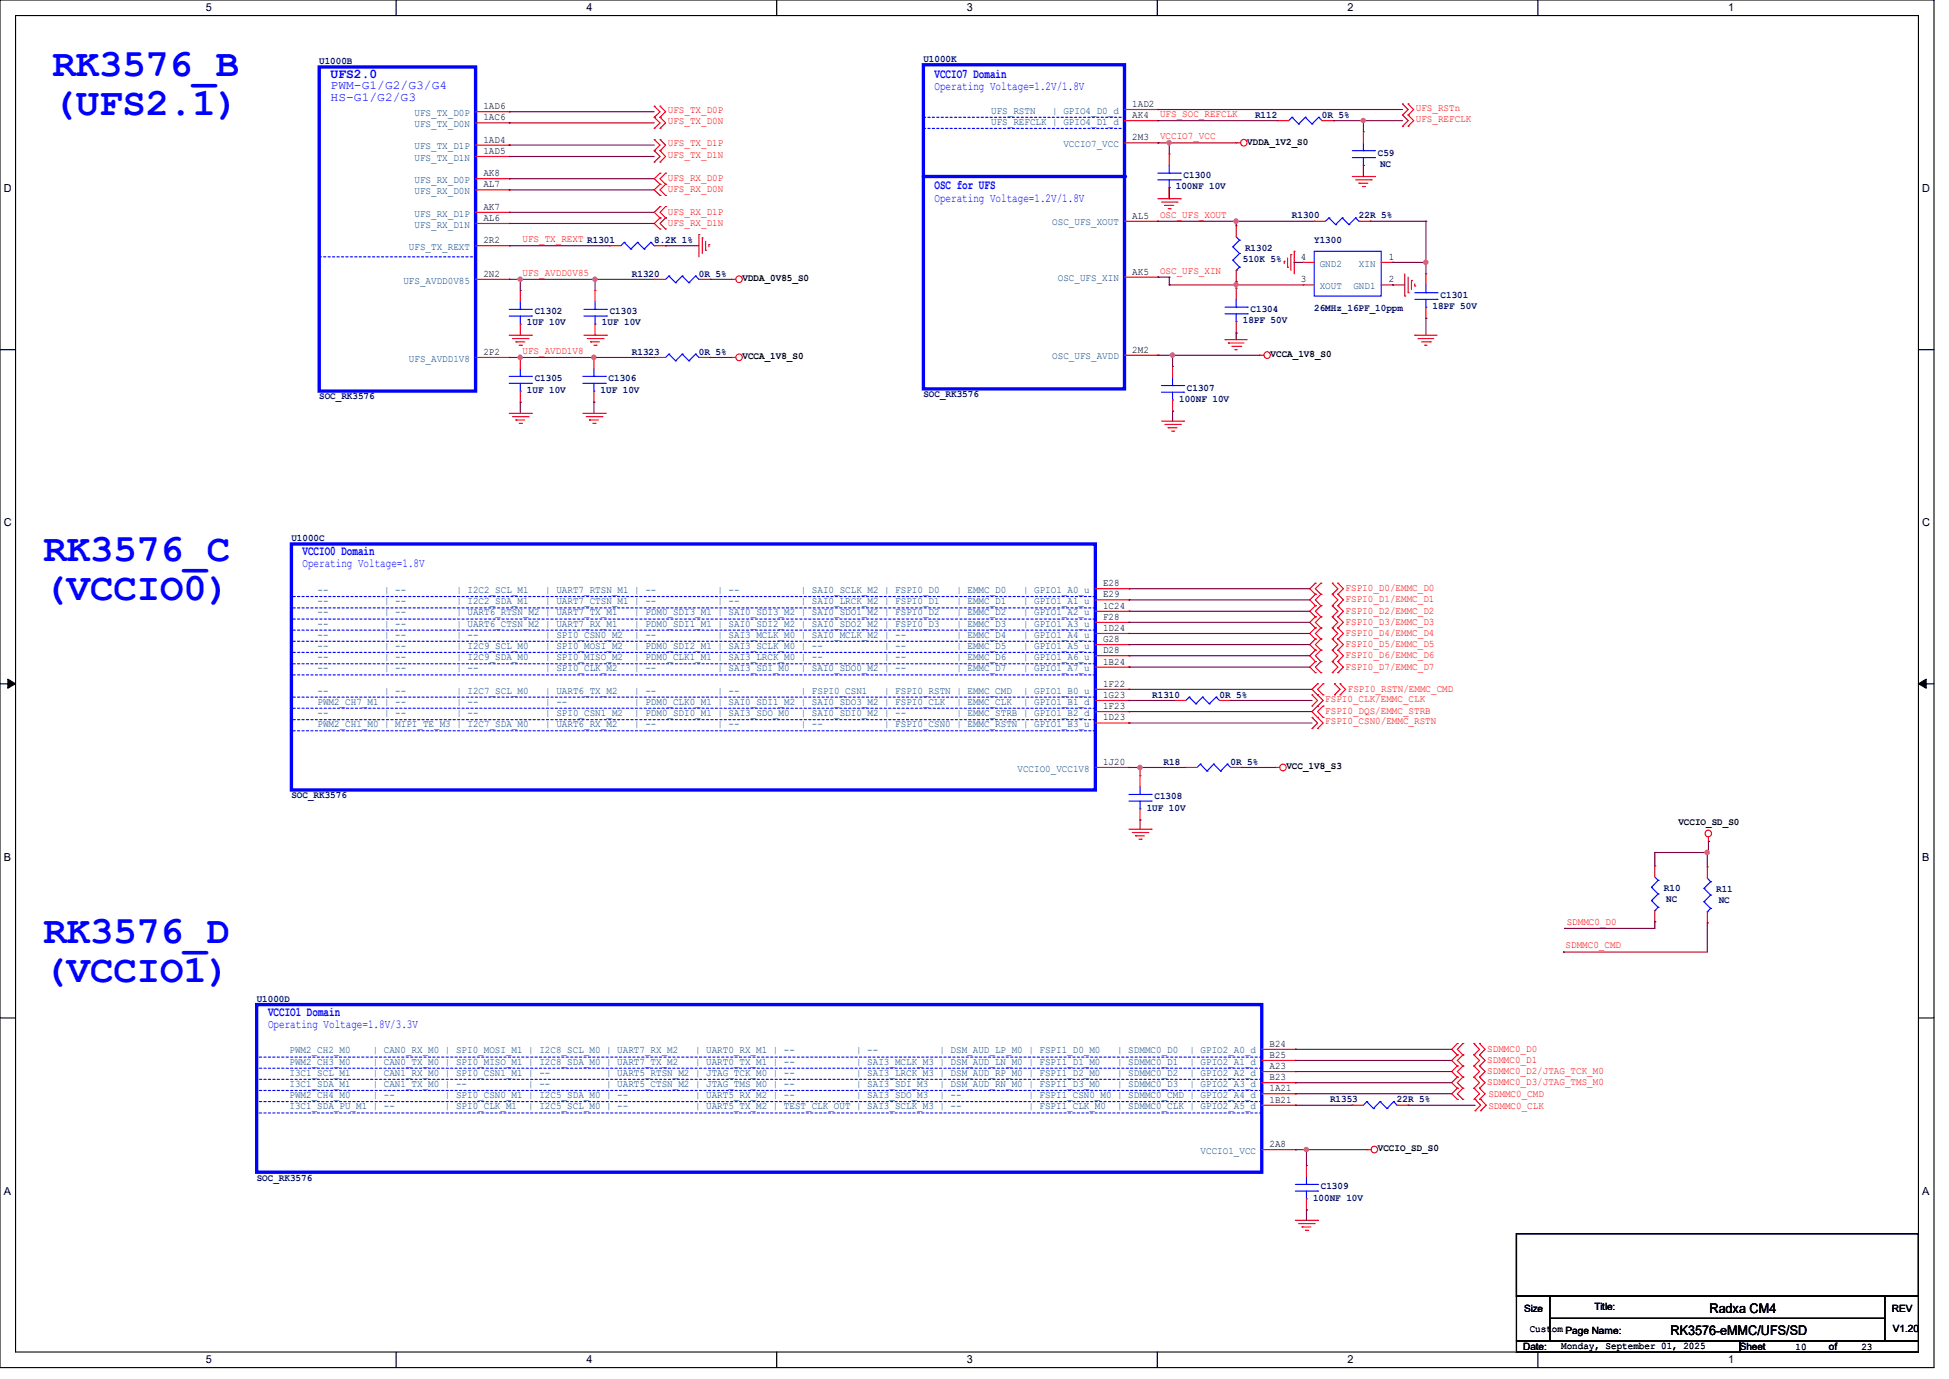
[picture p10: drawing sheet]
<svg xmlns="http://www.w3.org/2000/svg" width="297mm" height="210mm" viewBox="0 0 297 210" stroke-linecap="round" stroke-linejoin="round" font-family="sans-serif">
<path d="M0 0h294.7v208.3h-294.7zM2.4 2.4h290v203.5h-290z" fill="none" stroke="#000" stroke-width=".17"/>
<g fill="#fff">
<path d="M31.4 .3h.9v1.8h-.9z"/>
<path d="M31.4 206.2h.9v1.8h-.9z"/>
</g>
<path d="M60.4 0v2.4M60.4 205.9v2.4" fill="none" stroke="#000" stroke-width=".17"/>
<g fill="#fff">
<path d="M89.4 .3h.9v1.8h-.9z"/>
<path d="M89.4 206.2h.9v1.8h-.9z"/>
</g>
<path d="M118.4 0v2.4M118.4 205.9v2.4" fill="none" stroke="#000" stroke-width=".17"/>
<g fill="#fff">
<path d="M147.4 .3h.9v1.8h-.9z"/>
<path d="M147.4 206.2h.9v1.8h-.9z"/>
</g>
<path d="M176.4 0v2.4M176.4 205.9v2.4" fill="none" stroke="#000" stroke-width=".17"/>
<g fill="#fff">
<path d="M205.4 .3h.9v1.8h-.9z"/>
<path d="M205.4 206.2h.9v1.8h-.9z"/>
</g>
<path d="M234.4 0v2.4M234.4 205.9v2.4" fill="none" stroke="#000" stroke-width=".17"/>
<g fill="#fff">
<path d="M263.4 .3h.9v1.8h-.9z"/>
<path d="M263.4 206.2h.9v1.8h-.9z"/>
<path d="M.6 27.8h1.2v1.9h-1.2z"/>
<path d="M292.9 27.8h1.2v1.9h-1.2z"/>
<path d="M.6 78.7h1.2v1.9h-1.2z"/>
<path d="M292.9 78.7h1.2v1.9h-1.2z"/>
</g>
<path d="M0 53.3h2.4M292.4 53.3h2.3" fill="none" stroke="#000" stroke-width=".17"/>
<g fill="#fff">
<path d="M.6 129.6h1.1v1.8h-1.1z"/>
<path d="M292.9 129.6h1.1v1.8h-1.1z"/>
</g>
<path d="M0 104.1h2.4M292.4 104.1h2.3" fill="none" stroke="#000" stroke-width=".17"/>
<path d="M1.2 103.4l1.2 .7-1.2 .7zM292.4 104.1l1.1-.7v1.4z" fill="#000" stroke="#000" stroke-width=".15"/>
<g fill="#fff">
<path d="M.6 180.5h1.1v1.8h-1.1z"/>
<path d="M292.9 180.5h1.1v1.8h-1.1z"/>
</g>
<path d="M0 155h2.4M292.4 155h2.3M231.1 187.9h61.3v9.5h-61.3zM231.1 197.4h5.1v6.8h-5.1zM236.2 197.4h51v3.4h-51zM287.2 197.4h5.2v6.8h-5.2zM231.1 204.2h34v1.7h-34zM236.2 200.8h51v3.4h-51zM265.1 204.2h27.3v1.7h-27.3z" fill="none" stroke="#000" stroke-width=".17"/>
<g fill="none" stroke="#f00" stroke-width=".17">
<path d="M99.7 17.9h.1M99.7 16.2h.1M99.7 19.6h.1M99.7 16.2l.9 .8-.9 .9M99.7 17.9l.9 .8-.9 .9M100.6 17.9h.1M100.6 16.2h.1M100.6 19.6h.1M100.6 16.2l.8 .8-.8 .9M100.6 17.9l.8 .8-.8 .9M213.7 17.5h.1M213.7 15.8h.1"/>
<path d="M213.7 19.2h.1M213.7 15.8l.9 .9-.9 .8M213.7 17.5l.9 .9-.9 .8M214.6 17.5h.1M214.6 15.8h.1M214.6 19.2h.1M214.6 15.8l.8 .9-.8 .8M214.6 17.5l.8 .9-.8 .8M99.7 22.9h.1M99.7 21.3h.1M99.7 24.7h.1M99.7 21.3l.9 .8-.9 .8"/>
<path d="M99.7 22.9l.9 .9-.9 .9M100.6 26.4h.1M100.6 28.1h.1M100.6 22.9h.1M100.6 21.3h.1M100.6 24.7h.1M100.6 29.8h.1M100.6 31.5h.1M100.6 33.2h.1M100.6 34.9h.1M100.6 26.4l-.9 .8 .9 .9M100.6 21.3l.8 .8-.8 .8"/>
<path d="M100.6 22.9l.8 .9-.8 .9M100.6 28.1l-.9 .8 .9 .9M100.6 31.5l-.9 .8 .9 .9M100.6 33.2l-.9 .8 .9 .9M101.4 28.1h.1M101.4 26.4h.1M101.4 29.8h.1M101.4 33.2h.1M101.4 31.5h.1M101.4 34.9h.1M101.4 26.4l-.8 .8 .8 .9M101.4 28.1l-.8 .8 .8 .9"/>
<path d="M101.4 31.5l-.8 .8 .8 .9M101.4 33.2l-.8 .8 .8 .9M106.5 35.7h.1M106.5 35.7v3.4M107 36.2h.1M107 36.2v2.4M107.5 38.1h.1M107.5 36.7v1.4M108 37.3h.1M108 37.3v.3M176.4 30.3h3.5M177 30.8h2.4"/>
<path d="M177.5 31.3h.1M177.5 31.3h1.4M178 31.8h.4M178.4 31.8h.1M179.4 30.8h.1M179.9 30.3h.1M188.4 21.8h.1M188.4 21.8h.7M195.7 39.8h.1M195.7 39.8v.3M196.2 39.3v1.4M196.7 38.8h.1"/>
<path d="M196.7 38.8v2.4M197.2 38.3h.1M197.2 38.3v3.4M206.1 26.9h3.4M206.6 27.4h2.4M207.1 27.9h.1M207.1 27.9h1.3M207.6 28.4h.3M207.9 28.4h.1M209 27.4h.1M209.5 26.9h.1M77.6 51.1h3.4"/>
<path d="M78.1 51.6h2.4M78.6 52.1h.1M78.6 52.1h1.4M79.1 52.6h.4M79.5 52.6h.1M80.5 51.6h.1M81 51.1h.1M89 51.1h3.4M89.5 51.6h2.4M90 52.1h.1M90 52.1h1.4M90.5 52.6h.3"/>
<path d="M90.8 52.6h.1M91.9 51.6h.1M92.4 51.1h.1M111.5 54.4h.1M111.5 42.5h.1M111.5 54.4h.6M111.5 42.5h.6M186.7 51.7h.1M186.7 51.7h3.4M187.2 52.2h.1M187.2 52.2h2.4M187.7 52.7h1.4"/>
<path d="M188.2 53.3h.1M188.2 53.3h.4M188.4 43.9h.1M188.4 50.7h.1M188.4 43.9v1.7M188.4 49v1.7M189.1 52.7h.1M191.9 54.1h.1M191.9 54.1h.7M196.2 40.7h.1M214.1 45.1h.1M214.1 41.7v3.4"/>
<path d="M214.6 44.6h.1M214.6 42.2v2.4M215.1 42.7h.1M215.1 42.7v1.4M215.6 43.6h.1M215.6 51.1h.1M215.6 51.1h3.4M215.6 43.2v.4M216.1 51.6h.1M216.1 51.6h2.4M216.6 52.1h1.4M217.1 52.6h.1"/>
<path d="M217.1 52.6h.4M218 52.1h.1M77.6 62.9h3.4M78.1 63.5h2.4M78.6 64h.1M78.6 64h1.4M79.1 64.5h.4M79.5 64.5h.1M80.5 63.5h.1M81 62.9h.1M88.8 62.9h3.4M89.3 63.5h2.4"/>
<path d="M89.8 64h.1M89.8 64h1.4M90.3 64.5h.4M90.7 64.5h.1M91.7 63.5h.1M92.2 62.9h.1M177 64.1h3.4M177.5 64.6h2.4M178 65.2h.1M178 65.2h1.4M178.5 65.7h.4M178.9 65.7h.1"/>
<path d="M179.9 64.6h.1M180.4 64.1h.1M200.4 88.8h.1M200.4 90.5h.1M200.4 92.2h.1M200.4 93.9h.1M200.4 95.6h.1M200.4 97.3h.1M200.4 99h.1M200.4 88.8l-.8 .9 .8 .8M200.4 93.9l-.8 .9 .8 .8M200.4 90.5l-.8 .9 .8 .8"/>
<path d="M200.4 92.2l-.8 .9 .8 .8M200.4 99l-.8 .9 .8 .9M200.4 95.6l-.8 .9 .8 .8M200.4 97.3l-.8 .9 .8 .8M201.3 90.5h.1M201.3 88.8h.1M201.3 92.2h.1M201.3 93.9h.1M201.3 95.6h.1M201.3 97.3h.1M201.3 99h.1M201.3 88.8l-.9 .9 .9 .8"/>
<path d="M201.3 92.2l-.9 .9 .9 .8M201.3 90.5l-.9 .9 .9 .8M201.3 93.9l-.9 .9 .9 .8M201.3 95.6l-.9 .9 .9 .8M201.3 97.3l-.9 .9 .9 .8M201.3 99l-.9 .9 .9 .9M203 90.5h.1M203 88.8h.1M203 92.2h.1M203 93.9h.1M203 95.6h.1M203 97.3h.1"/>
<path d="M203 99h.1M203 92.2l.9 .9-.9 .8M203 88.8l.9 .9-.9 .8M203 90.5l.9 .9-.9 .8M203 93.9l.9 .9-.9 .8M203 95.6l.9 .9-.9 .8M203 97.3l.9 .9-.9 .8M203 99l.9 .9-.9 .9M203.9 90.5h.1M203.9 88.8h.1M203.9 92.2h.1M203.9 93.9h.1"/>
<path d="M203.9 95.6h.1M203.9 97.3h.1M203.9 99h.1M203.9 93.9l.8 .9-.8 .8M203.9 88.8l.8 .9-.8 .8M203.9 90.5l.8 .9-.8 .8M203.9 92.2l.8 .9-.8 .8M203.9 99l.8 .9-.8 .9M203.9 95.6l.8 .9-.8 .8M203.9 97.3l.8 .9-.8 .8M194.4 116.9h.1M194.4 116.9h.6"/>
<path d="M199.9 107.5h.1M199.9 105.8h.1M199.9 111h.1M199.9 109.3h.1M199.9 105.8l.9 .9-.9 .8M199.9 109.3l.9 .8-.9 .9M200.4 100.8h.1M200.4 102.4h.1M200.4 100.8l-.8 .8 .8 .8M200.8 104.1h.1M200.8 105.8h.1M200.8 107.5h.1"/>
<path d="M200.8 109.3h.1M200.8 111h.1M200.8 104.1l-.9 .9 1.7 1.7-1.7 1.7 .9 .9M200.8 109.3l.8 .8-.8 .9M201.3 100.8h.1M201.3 102.4h.1M201.3 100.8l-.9 .8 .9 .8M201.6 105.8h.1M201.6 104.1h.1M201.6 109.3h.1M201.6 107.5h.1M201.6 104.1l-.8 .9 .8 .8"/>
<path d="M201.6 107.5l-.8 .9 .8 .9M203 100.8h.1M203 102.4h.1M203 100.8l.9 .8-.9 .8M203.4 105.8h.1M203.4 104.1h.1M203.4 104.1l.8 .9-.8 .8M203.9 100.8h.1M203.9 102.4h.1M203.9 100.8l.8 .8-.8 .8M204.2 105.8h.1M204.2 104.1h.1"/>
<path d="M204.2 104.1l.9 .9-.9 .8M172 126.3h3.4M172.6 126.8h2.3M173.1 127.3h.1M173.1 127.3h1.3M173.6 127.8h.3M173.9 127.8h.1M174.9 126.8h.1M175.4 126.3h.1M260.3 128.1h.1M260.3 127.5v.6M222.1 158.9h.1"/>
<path d="M222.1 158.9l-.9 .9 .9 .9M222.9 158.9h.1M222.9 158.9l-.8 .9 .8 .9M224.6 158.9h.1M224.6 158.9l.9 .9-.9 .9M225.5 158.9h.1M225.5 158.9l.8 .9-.8 .9M208.3 175.1h.1M208.3 175.1h.7M222.1 160.7h.1M222.1 162.3h.1M222.1 164h.1"/>
<path d="M222.1 165.7h.1M222.1 167.4h.1M222.1 164l-.9 .9 .9 .8M222.1 160.7l-.9 .8 .9 .8M222.1 165.7l-.9 .9 .9 .8M222.1 162.3l-.9 .9 .9 .8M222.9 160.7h.1M222.9 162.3h.1M222.9 164h.1M222.9 165.7h.1M222.9 167.4h.1M222.9 162.3l-.8 .9 .8 .8"/>
<path d="M222.9 160.7l-.8 .8 .8 .8M222.9 164l-.8 .9 .8 .8M222.9 165.7l-.8 .9 .8 .8M224.6 160.7h.1M224.6 162.3h.1M224.6 164h.1M224.6 165.7h.1M224.6 167.4h.1M224.6 162.3l.9 .9-.9 .8M224.6 164l.9 .9-.9 .8M224.6 160.7l.9 .8-.9 .8M224.6 165.7l.9 .9-.9 .8"/>
<path d="M224.8 169.2h.1M224.8 167.4h.1M224.8 167.4l.8 .9-.8 .9M225.5 160.7h.1M225.5 162.3h.1M225.5 164h.1M225.5 165.7h.1M225.5 167.4h.1M225.5 164l.8 .9-.8 .8M225.5 160.7l.8 .8-.8 .8M225.5 162.3l.8 .9-.8 .8M225.5 165.7l.8 .9-.8 .8"/>
<path d="M225.6 169.2h.1M225.6 167.4h.1M225.6 167.4l.9 .9-.9 .9M197.4 185.8h3.4M197.9 186.4h2.4M198.4 186.9h.1M198.4 186.9h1.4M198.9 187.4h.4M199.3 187.4h.1M200.3 186.4h.1M200.8 185.8h.1"/>
<circle cx="189.5" cy="21.7" r=".5"/>
<circle cx="112.6" cy="54.4" r=".5"/>
<circle cx="112.6" cy="42.5" r=".5"/>
<circle cx="193.1" cy="54.1" r=".5"/>
<circle cx="195.5" cy="116.9" r=".5"/>
<circle cx="260.3" cy="126.9" r=".5"/>
<circle cx="209.4" cy="175.1" r=".5"/>
</g>
<path d="M186.7 47.8h3.4M186.7 46.8h3.4M188.4 49h.1M188.4 46.8h.1M188.4 45.6v1.2M188.4 47.8v1.2M190.1 47.8h.1M190.1 46.8h.1" fill="none" stroke="#00f" stroke-width=".17"/>
<path d="M140.7 9.9h30.7v49.3h-30.7zM140.7 26.9h30.7" fill="none" stroke="#00f" stroke-width=".51"/>
<circle cx="171.4" cy="26.9" r=".25" fill="#00f"/>
<g fill="none" stroke="#00f" stroke-width=".17" stroke-dasharray=".3 .3">
<path d="M140.7 17.9h30.7M140.7 19.6h30.7M171.4 17.9h.1M171.4 19.6h.1M48.6 39.1h23.9M72.5 39.1h.1M44.4 90.8h.1M44.4 92.6h.1M44.4 94.3h.1M44.4 96h.1M44.4 97.7h.1M44.4 99.4h.1"/>
<path d="M166.9 90.8h-122.5M166.9 92.6h-122.5M166.9 94.3h-122.5M166.9 96h-122.5M166.9 97.7h-122.5M166.9 99.4h-122.5M44.4 101.1h.1M44.4 102.8h.1M44.4 106.2h.1M44.4 107.9h.1M44.4 109.6h.1M44.4 111.3h.1"/>
<path d="M166.9 101.1h-122.5M166.9 102.8h-122.5M166.9 106.2h-122.5M166.9 107.9h-122.5M166.9 109.6h-122.5M166.9 111.3h-122.5M39.1 161h.1M39.1 162.7h.1M39.1 164.4h.1M39.1 166.1h.1M39.1 167.8h.1M39.1 169.5h.1"/>
<path d="M192.3 161h-153.2M192.3 162.7h-153.2M192.3 164.4h-153.2M192.3 166.1h-153.2M192.3 167.8h-153.2M192.3 169.5h-153.2"/>
</g>
<g fill="none" stroke="#f00" stroke-width=".17">
<path d="M72.5 17h5.1M72.5 18.7h5.1M77.6 17h.1M77.6 18.7h.1M171.4 16.7h5M171.4 18.4h5M176.4 16.7h.1M176.4 18.4h.1M194.7 18.4h.1M194.7 18.4h1.7M201.5 18.4h1.7M203.2 18.4h.1"/>
<path d="M72.5 22.1h5.1M72.5 23.8h5.1M72.5 27.2h5.1M72.5 28.9h5.1M72.5 32.3h5.1M72.5 34h5.1M72.5 37.4h5.1M77.6 22.1h.1M77.6 23.8h.1M77.6 27.2h.1M77.6 28.9h.1M77.6 32.3h.1"/>
<path d="M77.6 34h.1M77.6 37.4h.1M92.9 37.4h.1M92.9 37.4h1.7M99.7 37.4h1.7M101.4 37.4h.1M171.4 21.8h5M171.4 33.7h5M176.4 21.8h.1M176.4 33.7h.1M178.2 23.5h.1M178.2 30.3h.1"/>
<path d="M178.2 23.5v1.7M178.2 28.6v1.7M188.4 34.4h.1M188.4 34.4v1.7M198.6 40h.1M198.6 40h1.7M200.3 33.7h.1M200.3 33.7h1.7M207.1 33.7h1.7M207.8 20.1h.1M207.8 26.9h.1M207.8 20.1v1.7"/>
<path d="M207.8 25.2v1.7M208.8 33.7h.1M210.5 40h1.7M212.2 40h.1M72.5 42.5h5.1M72.5 54.4h5.1M77.6 42.5h.1M77.6 54.4h.1M79.3 44.2h.1M79.3 51.1h.1M79.3 54.4h.1M79.3 44.2v1.7"/>
<path d="M79.3 49.4v1.7M79.3 54.4v1.7M79.3 59.6v1.7M90.5 54.4h.1M90.5 54.4v1.7M90.5 59.6v1.7M90.7 44.2h.1M90.7 51.1h.1M90.7 44.2v1.7M90.7 49.4v1.7M99.7 42.5h.1M99.7 54.4h.1"/>
<path d="M99.7 42.5h1.7M99.7 54.4h1.7M106.5 42.5h1.7M106.5 54.4h1.7M108.2 42.5h.1M108.2 54.4h.1M171.4 42.2h5M171.4 54.1h5M176.4 42.2h.1M176.4 54.1h.1M178.7 55.8h.1M178.7 55.8v1.7"/>
<path d="M188.4 42.9h.1M188.4 41.2v1.7M198.6 43.4h.1M198.6 43.4h1.7M210.5 43.4h1.7M212.2 43.4h.1M217.3 41.7h.1M217.3 48.5h.1M217.3 41.7v1.7M217.3 46.8v1.7M79.3 61.3h.1M90.5 61.3h.1"/>
<path d="M178.7 62.6h.1M178.7 60.9v1.7M166.9 89.7h5.1M166.9 91.4h5.1M166.9 93.1h5.1M166.9 94.8h5.1M166.9 96.5h5.1M166.9 98.2h5.1M166.9 99.9h5.1M172 89.7h.1M172 91.4h.1M172 93.1h.1"/>
<path d="M172 94.8h.1M172 96.5h.1M172 98.2h.1M172 99.9h.1M166.9 101.6h5.1M166.9 105h5.1M166.9 106.7h5.1M166.9 108.4h5.1M166.9 110.1h5.1M166.9 116.9h5.1M172 101.6h.1M172 105h.1"/>
<path d="M172 106.7h.1M172 108.4h.1M172 110.1h.1M172 116.9h.1M173.7 118.1h.1M173.7 118.1v1.7M179 106.7h.1M179 106.7h1.7M180.7 116.9h.1M180.7 116.9h1.7M185.8 106.7h1.7M187.5 106.7h.1"/>
<path d="M187.5 116.9h1.7M189.2 116.9h.1M173.7 124.9h.1M173.7 123.2v1.7M252.2 131.9h.1M252.2 131.9v1.7M252.2 138.7v1.7M260.2 132h.1M260.2 132v1.7M260.2 138.9v1.6M192.3 159.8h5.1M197.4 159.8h.1"/>
<path d="M252.2 140.4h.1M260.2 140.5h.1M192.3 161.5h5.1M192.3 163.2h5.1M192.3 164.9h5.1M192.3 166.6h5.1M192.3 168.3h5.1M192.3 175.1h5.1M197.4 161.5h.1M197.4 163.2h.1M197.4 164.9h.1M197.4 166.6h.1"/>
<path d="M197.4 168.3h.1M197.4 175.1h.1M199.1 177.5h.1M199.1 177.5v1.7M206.1 168.3h.1M206.1 168.3h1.7M212.9 168.3h1.7M214.6 168.3h.1M199.1 184.3h.1M199.1 182.6v1.7"/>
</g>
<g fill="none" stroke="#00f" stroke-width=".17">
<path d="M196.9 17.9h.1M196.9 17.9l-.5 .5M196.9 17.9l1 1M197.9 18.9h.1M198.9 17.9h.1M198.9 17.9l-1 1M198.9 17.9l1 1M199.9 18.9h.1M201 17.9h.1M201 17.9l-1.1 1M201 17.9l.5 .5M201.5 18.4h.1"/>
<path d="M95.1 36.9h.1M95.1 36.9l-.5 .5M95.1 36.9l1 1M96.1 37.9h.1M97.2 36.9h.1M97.2 36.9l-1.1 1M97.2 36.9l1 1M98.2 37.9h.1M99.2 36.9h.1M99.2 36.9l-1 1M99.2 36.9l.5 .5M99.7 37.4h.1"/>
<path d="M176.4 27.4h3.5M176.4 26.4h3.5M178.2 28.6h.1M178.2 26.4h.1M178.2 25.2v1.2M178.2 27.4v1.2M179.9 27.4h.1M179.9 26.4h.1M187.9 37.6h.1M187.9 39.6h.1M187.9 37.6l1 1M187.9 39.6l1 1.1"/>
<path d="M188.4 36.1l.5 .5M188.9 36.6h.1M188.9 38.6h.1M188.9 36.6l-1 1M188.9 38.6l-1 1M200.3 38.3h10.2v6.8h-10.2zM202.5 33.2h.1M202.5 33.2l-.5 .5M202.5 33.2l1 1M203.5 34.2h.1M204.6 33.2h.1M204.6 33.2l-1.1 1"/>
<path d="M204.6 33.2l1 1M205.6 34.2h.1M206.1 24h3.4M206.1 22.9h3.4M206.6 33.2h.1M206.6 33.2l-1 1M206.6 33.2l.5 .5M207.1 33.7h.1M207.8 25.2h.1M207.8 22.9h.1M207.8 21.8v1.1M207.8 24v1.2"/>
<path d="M209.5 24h.1M209.5 22.9h.1M77.6 58.4h3.4M77.6 57.3h3.4M77.6 48.1h3.4M77.6 47.1h3.4M79.3 49.4h.1M79.3 47.1h.1M79.3 59.6h.1M79.3 57.3h.1M79.3 45.9v1.2M79.3 48.1v1.3"/>
<path d="M79.3 56.1v1.2M79.3 58.4v1.2M81 48.1h.1M81 47.1h.1M81 58.4h.1M81 57.3h.1M88.8 58.4h3.4M88.8 57.3h3.4M89 48.1h3.4M89 47.1h3.4M90.5 59.6h.1M90.5 57.3h.1"/>
<path d="M90.5 56.1v1.2M90.5 58.4v1.2M90.7 49.4h.1M90.7 47.1h.1M90.7 45.9v1.2M90.7 48.1v1.3M92.2 58.4h.1M92.2 57.3h.1M92.4 48.1h.1M92.4 47.1h.1M101.9 42h.1M101.9 53.9h.1"/>
<path d="M101.9 42l-.5 .5M101.9 42l1.1 1.1M101.9 53.9l-.5 .5M101.9 53.9l1.1 1M103 43.1h.1M103 54.9h.1M104 42h.1M104 53.9h.1M104 42l-1 1.1M104 42l1 1.1M104 53.9l-1 1M104 53.9l1 1"/>
<path d="M105 43.1h.1M105 54.9h.1M106 42h.1M106 53.9h.1M106 42l-1 1.1M106 42l.5 .5M106 53.9l-1 1M106 53.9l.5 .5M106.5 42.5h.1M106.5 54.4h.1M177 59.7h3.4M177 58.7h3.4"/>
<path d="M178.7 58.7h.1M178.7 57.5v1.2M178.7 59.7v1.2M180.4 59.7h.1M180.4 58.7h.1M188.4 41.2h.1M188.9 40.7h.1M188.9 40.7l-.5 .5M215.6 45.6h3.4M215.6 44.6h3.4M217.3 46.8h.1M217.3 44.6h.1"/>
<path d="M217.3 43.4v1.2M217.3 45.6v1.2M219 45.6h.1M219 44.6h.1M178.7 60.9h.1M173.7 119.8v1.2M181.2 106.2h.1M181.2 106.2l-.5 .5M181.2 106.2l1 1M182.2 107.2h.1M182.9 116.4h.1M182.9 116.4l-.5 .5"/>
<path d="M182.9 116.4l1 1M183.3 106.2h.1M183.3 106.2l-1.1 1M183.3 106.2l1 1M183.9 117.4h.1M184.3 107.2h.1M185 116.4h.1M185 116.4l-1.1 1M185 116.4l1 1M185.3 106.2h.1M185.3 106.2l-1 1M185.3 106.2l.5 .5"/>
<path d="M185.8 106.7h.1M186 117.4h.1M187 116.4h.1M187 116.4l-1 1M187 116.4l.5 .5M187.5 116.9h.1M172 122h3.4M172 121h3.4M173.7 123.2h.1M173.7 121h.1M173.7 122v1.2M175.4 122h.1"/>
<path d="M175.4 121h.1M251.7 135.1h.1M251.7 137.2h.1M251.7 135.1l1 1M251.7 137.2l1 1M252.2 138.7h.1M252.2 133.6l.5 .5M252.7 134.1h.1M252.7 136.1h.1M252.7 138.2h.1M252.7 134.1l-1 1M252.7 136.1l-1 1.1"/>
<path d="M252.7 138.2l-.5 .5M259.7 135.3h.1M259.7 137.3h.1M259.7 135.3l1 1M259.7 137.3l1 1M260.2 138.9h.1M260.2 133.7l.5 .6M260.7 134.3h.1M260.7 136.3h.1M260.7 138.3h.1M260.7 134.3l-1 1M260.7 136.3l-1 1"/>
<path d="M260.7 138.3l-.5 .6M199.1 179.2v1.2M208.3 167.8h.1M208.3 167.8l-.5 .5M208.3 167.8l1 1M209.3 168.8h.1M210.3 167.8h.1M210.3 167.8l-1 1M210.3 167.8l1.1 1M211.4 168.8h.1M212.4 167.8h.1M212.4 167.8l-1 1"/>
<path d="M212.4 167.8l.5 .5M212.9 168.3h.1M197.4 181.4h3.4M197.4 180.4h3.4M199.1 182.6h.1M199.1 180.4h.1M199.1 181.4v1.2M200.8 181.4h.1M200.8 180.4h.1"/>
</g>
<path d="M48.6 10.2h23.9v49.4h-23.9zM44.4 82.8h122.5v37.5h-122.5zM39.1 153h153.2v25.5h-153.2z" fill="none" stroke="#00f" stroke-width=".51"/>
<g fill="none" stroke="#800040" stroke-width=".17">
<path d="M77.6 17h.1M77.6 18.7h.1M77.6 17h22.1M77.6 18.7h22.1M176.4 16.7h.1M176.4 18.4h.1M176.4 16.7h37.3M176.4 18.4h18.3M203.2 18.4h.1M203.2 18.4h10.5M207.8 18.4h.1M207.8 18.4v1.7"/>
<path d="M77.6 37.4h.1M77.6 22.1h.1M77.6 23.8h.1M77.6 27.2h.1M77.6 28.9h.1M77.6 32.3h.1M77.6 34h.1M77.6 37.4h15.3M77.6 22.1h22.1M77.6 23.8h22.1M77.6 27.2h22.1M77.6 28.9h22.1"/>
<path d="M77.6 32.3h22.1M77.6 34h22.1M101.4 37.4h.1M101.4 37.4h5.1M176.4 21.8h.1M176.4 33.7h.1M176.4 21.8h12M176.4 33.7h23.9M178.2 21.8h.1M178.2 28.6h.1M178.2 21.8v1.7M178.2 28.6v1.7"/>
<path d="M188.4 33.7h.1M188.4 33.7v.7M197.2 40h.1M197.2 40h1.4M207.8 25.2h.1M207.8 25.2v1.7M208.8 33.7h.1M208.8 33.7h8.5M212.2 40h.1M212.2 40h5.1M217.3 33.7h.1M217.3 40h.1"/>
<path d="M217.3 33.7v8M77.6 42.5h.1M77.6 54.4h.1M77.6 42.5h22.1M77.6 54.4h22.1M79.3 42.5h.1M79.3 54.4h.1M79.3 42.5v1.7M90.5 54.4h.1M90.7 42.5h.1M90.7 42.5v1.7M108.2 42.5h.1"/>
<path d="M108.2 54.4h.1M108.2 42.5h3.3M108.2 54.4h3.3M176.4 42.2h.1M176.4 54.1h.1M176.4 42.2h1.8M176.4 54.1h15.5M178.2 42.2h.1M178.2 43.4h.1M178.2 42.2v1.2M178.2 43.4h20.4M178.7 54.1h.1"/>
<path d="M178.7 54.1v1.7M188.4 50.7h.1M188.4 43.4h.1M188.4 42.9h.1M188.4 42.9v1M188.4 50.7v1M212.2 43.4h.1M212.2 43.4h1.9M217.3 48.5h.1M217.3 48.5v2.6M79.3 61.3h.1M79.3 61.3v1.6"/>
<path d="M90.5 61.3h.1M90.5 61.3v1.6M178.7 62.6h.1M178.7 62.6v1.5M172 89.7h.1M172 91.4h.1M172 93.1h.1M172 94.8h.1M172 96.5h.1M172 98.2h.1M172 99.9h.1M172 89.7h27.6"/>
<path d="M172 91.4h27.6M172 93.1h27.6M172 94.8h27.6M172 96.5h27.6M172 98.2h27.6M172 99.9h27.6M172 101.6h.1M172 105h.1M172 108.4h.1M172 110.1h.1M172 116.9h.1M172 106.7h.1"/>
<path d="M172 101.6h27.6M172 105h27.9M172 108.4h27.9M172 110.1h27.9M172 116.9h8.7M172 106.7h7M173.7 116.9h.1M173.7 116.9v1.2M187.5 106.7h.1M187.5 106.7h12.4M189.2 116.9h.1M189.2 116.9h5.2"/>
<path d="M173.7 124.9h.1M173.7 124.9v1.4M252.2 129.8h.1M252.2 129.8v2.1M260.2 129.8h.1M260.2 129.8v2.2M260.3 128.1h.1M260.3 128.1v1.7h-8.1M197.4 159.8h.1M197.4 159.8h23.8M238.3 145h.1M238.4 141.4h.1"/>
<path d="M252.2 140.4h.1M252.2 140.4v1h-13.8M260.2 140.5h.1M260.2 140.5v4.5h-21.9M197.4 161.5h.1M197.4 163.2h.1M197.4 164.9h.1M197.4 166.6h.1M197.4 168.3h.1M197.4 175.1h.1M197.4 161.5h23.8M197.4 163.2h23.8"/>
<path d="M197.4 164.9h23.8M197.4 166.6h23.8M197.4 168.3h8.7M197.4 175.1h10.9M199.1 175.1h.1M199.1 175.1v2.4M214.6 168.3h.1M214.6 168.3h10.2M199.1 184.3h.1M199.1 184.3v1.5"/>
</g>
<g fill="#f0f" stroke="#f0f" stroke-width=".17">
<circle cx="199.1" cy="175.1" r=".32"/>
<circle cx="178.2" cy="21.7" r=".32"/>
<circle cx="90.5" cy="54.4" r=".32"/>
<circle cx="79.3" cy="54.4" r=".32"/>
<circle cx="90.7" cy="42.5" r=".32"/>
<circle cx="79.3" cy="42.5" r=".32"/>
<circle cx="173.7" cy="116.9" r=".32"/>
<circle cx="188.4" cy="33.7" r=".32"/>
<circle cx="217.3" cy="39.9" r=".32"/>
<circle cx="178.7" cy="54.1" r=".32"/>
<circle cx="207.8" cy="18.4" r=".32"/>
<circle cx="188.4" cy="43.4" r=".32"/>
<circle cx="260.2" cy="129.8" r=".32"/>
</g>
<g font-size="5.9" fill="#00f">
<text x="8" y="11.6">RK3576_B</text>
<text x="8" y="17.6">(UFS2.1)</text>
<text x="6.6" y="85.5">RK3576_C</text>
<text x="6.6" y="91.4">(VCCIO0)</text>
<text x="6.6" y="143.7">RK3576_D</text>
<text x="6.6" y="149.6">(VCCIO1)</text>
</g>
<g font-size="2" fill="#00f">
<text x="50.4" y="11.9">UFS2.0</text>
<text x="142.4" y="11.9">VCCIO7 Domain</text>
<text x="142.4" y="28.7">OSC for UFS</text>
<text x="46.1" y="84.5">VCCIO0 Domain</text>
<text x="40.9" y="154.7">VCCIO1 Domain</text>
</g>
<g font-size="2">
<text x="254.6" y="203.4">RK3576-eMMC/UFS/SD</text>
<text x="260.5" y="200">Radxa CM4</text>
</g>
<g font-size="1.9" fill="#00f">
<text x="50.4" y="13.5">PWM-G1/G2/G3/G4</text>
<text x="50.4" y="15.4">HS-G1/G2/G3</text>
<text x="142.4" y="13.7">Operating Voltage=1.2V/1.8V</text>
<text x="142.4" y="30.7">Operating Voltage=1.2V/1.8V</text>
<text x="46.1" y="86.4">Operating Voltage=1.8V</text>
<text x="40.9" y="156.5">Operating Voltage=1.8V/3.3V</text>
</g>
<g font-size="1.7">
<text x="31.4" y="1.7">5</text>
<text x="89.4" y="1.7">4</text>
<text x="147.4" y="1.7">3</text>
<text x="205.4" y="1.7">2</text>
<text x="263.4" y="1.7">1</text>
<text x=".6" y="29.3">D</text>
<text x="292.9" y="29.3">D</text>
<text x=".6" y="80.2">C</text>
<text x="292.9" y="80.2">C</text>
<text x=".6" y="131.1">B</text>
<text x="292.9" y="131.1">B</text>
<text x=".6" y="181.9">A</text>
<text x="292.9" y="181.9">A</text>
<text x="31.4" y="207.6">5</text>
<text x="89.4" y="207.6">4</text>
<text x="147.4" y="207.6">3</text>
<text x="205.4" y="207.6">2</text>
<text x="263.4" y="207.6">1</text>
</g>
<g font-size="1.5" fill="#000080">
<text x="48.6" y="9.8">U1000B</text>
<text x="140.7" y="9.4">U1000K</text>
<text x="191.3" y="17.9">R112</text>
<text x="201.5" y="17.9">0R 5%</text>
<text x="210" y="23.7">C59</text>
<text x="179.2" y="28.8">100NF 10V</text>
<text x="180.4" y="27.1">C1300</text>
<text x="210.3" y="25.4">NC</text>
<text x="196.9" y="33.2">R1300</text>
<text x="207.1" y="33.2">22R 5%</text>
<text x="99.7" y="37">8.2K 1%</text>
<text x="189.4" y="39.9">510K 5%</text>
<text x="189.7" y="38.2">R1302</text>
<text x="200.3" y="37">Y1300</text>
<text x="81.5" y="47.9">C1302</text>
<text x="92.9" y="47.9">C1303</text>
<text x="96.3" y="42.1">R1320</text>
<text x="106.5" y="42.1">0R 5%</text>
<text x="190.6" y="47.5">C1304</text>
<text x="200.3" y="47.4">26MHz_16PF_10ppm</text>
<text x="218.3" y="47">18PF 50V</text>
<text x="219.5" y="45.3">C1301</text>
<text x="80.3" y="49.6">1UF 10V</text>
<text x="91.7" y="49.6">1UF 10V</text>
<text x="189.4" y="49.2">18PF 50V</text>
<text x="80.3" y="59.8">1UF 10V</text>
<text x="81.5" y="58.1">C1305</text>
<text x="91.5" y="59.8">1UF 10V</text>
<text x="92.8" y="58.1">C1306</text>
<text x="96.3" y="54">R1323</text>
<text x="106.5" y="54">0R 5%</text>
<text x="180.9" y="59.5">C1307</text>
<text x="48.6" y="60.8">SOC_RK3576</text>
<text x="140.7" y="60.5">SOC_RK3576</text>
<text x="179.7" y="61.2">100NF 10V</text>
<text x="44.4" y="82.4">U1000C</text>
<text x="175.6" y="106.3">R1310</text>
<text x="185.8" y="106.3">0R 5%</text>
<text x="177.3" y="116.5">R18</text>
<text x="187.5" y="116.5">0R 5%</text>
<text x="44.4" y="121.6">SOC_RK3576</text>
<text x="174.7" y="123.4">1UF 10V</text>
<text x="175.9" y="121.7">C1308</text>
<text x="253.6" y="135.7">R10</text>
<text x="253.9" y="137.4">NC</text>
<text x="261.5" y="135.9">R11</text>
<text x="261.9" y="137.6">NC</text>
<text x="39.1" y="152.6">U1000D</text>
<text x="202.7" y="167.8">R1353</text>
<text x="212.9" y="167.8">22R 5%</text>
<text x="39.1" y="179.8">SOC_RK3576</text>
<text x="200.1" y="182.8">100NF 10V</text>
<text x="201.3" y="181.1">C1309</text>
</g>
<g font-size="1.5" fill="#004080">
<text x="63.2" y="17.7">UFS_TX_D0P</text>
<text x="151" y="17.3">UFS_RSTN</text>
<text x="160.4" y="17.3">| GPIO4_D0_d</text>
<text x="63.2" y="19.3">UFS_TX_D0N</text>
<text x="63.2" y="22.7">UFS_TX_D1P</text>
<text x="151" y="19">UFS_REFCLK | GPIO4_D1_d</text>
<text x="162" y="22.4">VCCIO7_VCC</text>
<text x="63.2" y="24.5">UFS_TX_D1N</text>
<text x="63.2" y="27.9">UFS_RX_D0P</text>
<text x="63.2" y="29.5">UFS_RX_D0N</text>
<text x="63.2" y="33">UFS_RX_D1P</text>
<text x="63.2" y="34.7">UFS_RX_D1N</text>
<text x="160.4" y="34.3">OSC_UFS_XOUT</text>
<text x="62.3" y="38.1">UFS_TX_REXT</text>
<text x="201.1" y="40.6">GND2</text>
<text x="207.1" y="40.6">XIN</text>
<text x="61.5" y="43.2">UFS_AVDD0V85</text>
<text x="161.2" y="42.8">OSC_UFS_XIN</text>
<text x="201.1" y="44">XOUT</text>
<text x="206.2" y="44">GND1</text>
<text x="62.3" y="55.1">UFS_AVDD1V8</text>
<text x="160.4" y="54.7">OSC_UFS_AVDD</text>
<text x="48.4" y="90.3">--</text>
<text x="48.4" y="92">--</text>
<text x="48.4" y="93.7">--</text>
<text x="48.4" y="95.4">--</text>
<text x="58.5" y="90.3">| --</text>
<text x="58.5" y="92">| --</text>
<text x="58.5" y="93.7">| --</text>
<text x="58.5" y="95.4">| --</text>
<text x="69.5" y="90.3">| I2C2_SCL_M1</text>
<text x="69.5" y="92">| I2C2_SDA_M1</text>
<text x="69.5" y="93.7">| UART6_RTSN_M2 | UART7_TX_M1</text>
<text x="69.5" y="95.4">| UART6_CTSN_M2 | UART7_RX_M1</text>
<text x="83.1" y="90.3">| UART7_RTSN_M1 | --</text>
<text x="83.1" y="92">| UART7_CTSN_M1 | --</text>
<text x="96.7" y="93.7">| PDM0_SDI3_M1 | SAI0_SDI3_M2 | SAI0_SDO1_M2 | FSPI0_D2</text>
<text x="96.7" y="95.4">| PDM0_SDI1_M1 | SAI0_SDI2_M2 | SAI0_SDO2_M2 | FSPI0_D3</text>
<text x="109.3" y="90.3">| --</text>
<text x="109.3" y="92">| --</text>
<text x="122" y="90.3">| SAI0_SCLK_M2 | FSPI0_D0</text>
<text x="122" y="92">| SAI0_LRCK_M2 | FSPI0_D1</text>
<text x="145.7" y="90.3">| EMMC_D0</text>
<text x="145.7" y="92">| EMMC_D1</text>
<text x="145.7" y="93.7">| EMMC_D2</text>
<text x="145.7" y="95.4">| EMMC_D3</text>
<text x="155.9" y="90.3">| GPIO1_A0_u</text>
<text x="155.9" y="92">| GPIO1_A1_u</text>
<text x="155.9" y="93.7">| GPIO1_A2_u</text>
<text x="155.9" y="95.4">| GPIO1_A3_u</text>
<text x="48.4" y="97.1">--</text>
<text x="48.4" y="98.8">--</text>
<text x="48.4" y="100.5">--</text>
<text x="58.5" y="97.1">| --</text>
<text x="58.5" y="98.8">| --</text>
<text x="58.5" y="100.5">| --</text>
<text x="69.5" y="97.1">| --</text>
<text x="69.5" y="98.8">| I2C9_SCL_M0</text>
<text x="69.5" y="100.5">| I2C9_SDA_M0</text>
<text x="83.1" y="97.1">| SPI0_CSN0_M2</text>
<text x="83.1" y="98.8">| SPI0_MOSI_M2</text>
<text x="83.1" y="100.5">| SPI0_MISO_M2</text>
<text x="96.7" y="97.1">| --</text>
<text x="96.7" y="98.8">| PDM0_SDI2_M1 | SAI3_SCLK_M0 | --</text>
<text x="96.7" y="100.5">| PDM0_CLK1_M1 | SAI3_LRCK_M0 | --</text>
<text x="109.3" y="97.1">| SAI3_MCLK_M0 | SAI0_MCLK_M2 | --</text>
<text x="134.7" y="98.8">| --</text>
<text x="134.7" y="100.5">| --</text>
<text x="145.7" y="97.1">| EMMC_D4</text>
<text x="145.7" y="98.8">| EMMC_D5</text>
<text x="145.7" y="100.5">| EMMC_D6</text>
<text x="155.9" y="97.1">| GPIO1_A4_u</text>
<text x="155.9" y="98.8">| GPIO1_A5_u</text>
<text x="155.9" y="100.5">| GPIO1_A6_u</text>
<text x="48.4" y="102.2">--</text>
<text x="48.4" y="105.6">--</text>
<text x="48.4" y="107.3">PWM2_CH7_M1 | --</text>
<text x="58.5" y="102.2">| --</text>
<text x="58.5" y="105.6">| --</text>
<text x="69.5" y="102.2">| --</text>
<text x="69.5" y="105.6">| I2C7_SCL_M0</text>
<text x="69.5" y="107.3">| --</text>
<text x="83.1" y="102.2">| SPI0_CLK_M2</text>
<text x="83.1" y="105.6">| UART6_TX_M2</text>
<text x="83.1" y="107.3">| --</text>
<text x="96.7" y="102.2">| --</text>
<text x="96.7" y="105.6">| --</text>
<text x="96.7" y="107.3">| PDM0_CLK0_M1 | SAI0_SDI1_M2 | SAI0_SDO3_M2 | FSPI0_CLK</text>
<text x="109.3" y="102.2">| SAI3_SDI_M0</text>
<text x="109.3" y="105.6">| --</text>
<text x="122" y="102.2">| SAI0_SDO0_M2 | --</text>
<text x="122" y="105.6">| FSPI0_CSN1</text>
<text x="134.7" y="105.6">| FSPI0_RSTN | EMMC_CMD</text>
<text x="145.7" y="102.2">| EMMC_D7</text>
<text x="145.7" y="107.3">| EMMC_CLK</text>
<text x="155.9" y="102.2">| GPIO1_A7_u</text>
<text x="155.9" y="105.6">| GPIO1_B0_u</text>
<text x="155.9" y="107.3">| GPIO1_B1_d</text>
<text x="48.4" y="109">--</text>
<text x="48.4" y="110.7">PWM2_CH1_M0 | MIPI_TE_M3 | I2C7_SDA_M0</text>
<text x="58.5" y="109">| --</text>
<text x="69.5" y="109">| --</text>
<text x="83.1" y="109">| SPI0_CSN1_M2</text>
<text x="83.1" y="110.7">| UART6_RX_M2</text>
<text x="96.7" y="109">| PDM0_SDI0_M1 | SAI3_SDO_M0</text>
<text x="96.7" y="110.7">| --</text>
<text x="109.3" y="110.7">| --</text>
<text x="122" y="109">| SAI0_SDI0_M2 | --</text>
<text x="122" y="110.7">| --</text>
<text x="134.7" y="110.7">| FSPI0_CSN0 | EMMC_RSTN | GPIO1_B3_u</text>
<text x="145.7" y="109">| EMMC_STRB | GPIO1_B2_d</text>
<text x="155.1" y="117.5">VCCIO0_VCC1V8</text>
<text x="44.1" y="160.4">PWM2_CH2_M0</text>
<text x="56.8" y="160.4">| CAN0_RX_M0 | SPI0_MOSI_M1 | I2C8_SCL_M0 | UART7_RX_M2</text>
<text x="105.9" y="160.4">| UART0_RX_M1 | --</text>
<text x="130.5" y="160.4">| --</text>
<text x="143.2" y="160.4">| DSM_AUD_LP_M0 | FSPI1_D0_M0</text>
<text x="170.3" y="160.4">| SDMMC0_D0</text>
<text x="181.3" y="160.4">| GPIO2_A0_d</text>
<text x="44.1" y="162.1">PWM2_CH3_M0</text>
<text x="44.1" y="163.8">I3C1_SCL_M1</text>
<text x="44.1" y="165.5">I3C1_SDA_M1</text>
<text x="44.1" y="167.2">PWM2_CH4_M0</text>
<text x="56.8" y="162.1">| CAN0_TX_M0 | SPI0_MISO_M1 | I2C8_SDA_M0 | UART7_TX_M2</text>
<text x="56.8" y="163.8">| CAN1_RX_M0 | SPI0_CSN1_M1 | --</text>
<text x="56.8" y="165.5">| CAN1_TX_M0 | --</text>
<text x="56.8" y="167.2">| --</text>
<text x="67.8" y="167.2">| SPI0_CSN0_M1 | I2C5_SDA_M0 | --</text>
<text x="80.5" y="165.5">| --</text>
<text x="92.4" y="163.8">| UART5_RTSN_M2 | JTAG_TCK_M0 | --</text>
<text x="92.4" y="165.5">| UART5_CTSN_M2 | JTAG_TMS_M0 | --</text>
<text x="105.9" y="162.1">| UART0_TX_M1 | --</text>
<text x="105.9" y="167.2">| UART5_RX_M2 | --</text>
<text x="130.5" y="162.1">| SAI3_MCLK_M3 | DSM_AUD_LN_M0 | FSPI1_D1_M0</text>
<text x="130.5" y="163.8">| SAI3_LRCK_M3 | DSM_AUD_RP_M0 | FSPI1_D2_M0</text>
<text x="130.5" y="165.5">| SAI3_SDI_M3</text>
<text x="130.5" y="167.2">| SAI3_SDO_M3</text>
<text x="143.2" y="165.5">| DSM_AUD_RN_M0 | FSPI1_D3_M0</text>
<text x="143.2" y="167.2">| --</text>
<text x="156.7" y="167.2">| FSPI1_CSN0_M0 | SDMMC0_CMD | GPIO2_A4_d</text>
<text x="170.3" y="162.1">| SDMMC0_D1</text>
<text x="170.3" y="163.8">| SDMMC0_D2</text>
<text x="170.3" y="165.5">| SDMMC0_D3</text>
<text x="181.3" y="162.1">| GPIO2_A1_d</text>
<text x="181.3" y="163.8">| GPIO2_A2_d</text>
<text x="181.3" y="165.5">| GPIO2_A3_d</text>
<text x="44.1" y="169">I3C1_SDA_PU_M1 | --</text>
<text x="67.8" y="169">| SPI0_CLK_M1</text>
<text x="80.5" y="169">| I2C5_SCL_M0 | --</text>
<text x="105.9" y="169">| UART5_TX_M2 | TEST_CLK_OUT | SAI3_SCLK_M3 | --</text>
<text x="156.7" y="169">| FSPI1_CLK_M0</text>
<text x="170.3" y="169">| SDMMC0_CLK | GPIO2_A5_d</text>
<text x="183" y="175.7">VCCIO1_VCC</text>
</g>
<g font-size="1.5">
<text x="73.7" y="16.6">1AD6</text>
<text x="172.5" y="16.3">1AD2</text>
<text x="172.5" y="18">AK4</text>
<text x="73.7" y="18.3">1AC6</text>
<text x="73.7" y="21.7">1AD4</text>
<text x="73.7" y="23.5">1AD5</text>
<text x="172.5" y="21.4">2M3</text>
<text x="190.1" y="22">VDDA_1V2_S0</text>
<text x="73.7" y="26.8">AK8</text>
<text x="73.7" y="28.5">AL7</text>
<text x="73.7" y="32">AK7</text>
<text x="73.7" y="33.7">AL6</text>
<text x="172.5" y="33.3">AL5</text>
<text x="73.7" y="37">2R2</text>
<text x="172.5" y="41.8">AK5</text>
<text x="198.2" y="39.6">4</text>
<text x="211.7" y="39.6">1</text>
<text x="73.7" y="42.2">2N2</text>
<text x="113.2" y="42.8">VDDA_0V85_S0</text>
<text x="198.2" y="43">3</text>
<text x="211.7" y="43">2</text>
<text x="172.5" y="53.7">2M2</text>
<text x="73.7" y="54.1">2P2</text>
<text x="113.2" y="54.7">VCCA_1V8_S0</text>
<text x="193.6" y="54.4">VCCA_1V8_S0</text>
<text x="168.1" y="89.3">E28</text>
<text x="168.1" y="91">E29</text>
<text x="168.1" y="92.7">1C24</text>
<text x="168.1" y="94.4">F28</text>
<text x="168.1" y="96.1">1D24</text>
<text x="168.1" y="97.8">G28</text>
<text x="168.1" y="99.5">D28</text>
<text x="168.1" y="101.2">1B24</text>
<text x="168.1" y="104.6">1F22</text>
<text x="168.1" y="106.3">1G23</text>
<text x="168.1" y="108">1F23</text>
<text x="168.1" y="109.7">1D23</text>
<text x="168.1" y="116.5">1J20</text>
<text x="196" y="117.1">VCC_1V8_S3</text>
<text x="255.8" y="125.6">VCCIO_SD_S0</text>
<text x="193.5" y="159.4">B24</text>
<text x="193.5" y="161.1">B25</text>
<text x="193.5" y="162.8">A23</text>
<text x="193.5" y="164.5">B23</text>
<text x="193.5" y="166.2">1A21</text>
<text x="193.5" y="167.9">1B21</text>
<text x="193.5" y="174.7">2A8</text>
<text x="210" y="175.3">VCCIO_SD_S0</text>
<text x="232.3" y="199.8">Size</text>
<text x="233.1" y="202.9">Custom Page Name:</text>
<text x="243" y="199.5">Title:</text>
<text x="288.3" y="199.8">REV</text>
<text x="288.5" y="202.9">V1.20</text>
<text x="232.1" y="205.6">Date:</text>
<text x="237.9" y="205.4">Monday, September 01, 2025</text>
<text x="265.1" y="205.6">Sheet</text>
<text x="273.6" y="205.6">10</text>
<text x="278.7" y="205.6">of</text>
<text x="283.7" y="205.6">23</text>
</g>
<g font-size="1.5" fill="#f00">
<text x="101.8" y="17.2">UFS_TX_D0P</text>
<text x="176.8" y="17.8">UFS_SOC_REFCLK</text>
<text x="215.8" y="16.9">UFS_RSTn</text>
<text x="101.8" y="18.9">UFS_TX_D0N</text>
<text x="101.8" y="22.3">UFS_TX_D1P</text>
<text x="176.8" y="21.2">VCCIO7_VCC</text>
<text x="215.8" y="18.6">UFS_REFCLK</text>
<text x="101.8" y="27.6">UFS_RX_D0P</text>
<text x="101.8" y="24">UFS_TX_D1N</text>
<text x="101.8" y="29.3">UFS_RX_D0N</text>
<text x="101.8" y="32.7">UFS_RX_D1P</text>
<text x="101.8" y="34.4">UFS_RX_D1N</text>
<text x="176.8" y="33.1">OSC_UFS_XOUT</text>
<text x="79.6" y="36.9">UFS_TX_REXT R1301</text>
<text x="79.6" y="42">UFS_AVDD0V85</text>
<text x="176.8" y="41.7">OSC_UFS_XIN</text>
<text x="79.6" y="53.9">UFS_AVDD1V8</text>
<text x="205.1" y="90">FSPI0_D0/EMMC_D0</text>
<text x="205.1" y="91.7">FSPI0_D1/EMMC_D1</text>
<text x="205.1" y="93.5">FSPI0_D2/EMMC_D2</text>
<text x="205.1" y="95.2">FSPI0_D3/EMMC_D3</text>
<text x="205.1" y="96.9">FSPI0_D4/EMMC_D4</text>
<text x="205.1" y="98.6">FSPI0_D5/EMMC_D5</text>
<text x="205.1" y="100.2">FSPI0_D6/EMMC_D6</text>
<text x="205.1" y="102">FSPI0_D7/EMMC_D7</text>
<text x="202" y="106.9">FSPI0_CLK/EMMC_CLK</text>
<text x="205.4" y="105.4">FSPI0_RSTN/EMMC_CMD</text>
<text x="202" y="108.8">FSPI0_DQS/EMMC_STRB</text>
<text x="202" y="110.3">FSPI0_CSN0/EMMC_RSTN</text>
<text x="238.8" y="140.8">SDMMC0_D0</text>
<text x="238.6" y="144.4">SDMMC0_CMD</text>
<text x="226.6" y="160.1">SDMMC0_D0</text>
<text x="226.6" y="161.9">SDMMC0_D1</text>
<text x="226.6" y="163.6">SDMMC0_D2/JTAG_TCK_M0</text>
<text x="226.6" y="165.3">SDMMC0_D3/JTAG_TMS_M0</text>
<text x="226.8" y="167.1">SDMMC0_CMD</text>
<text x="226.8" y="168.8">SDMMC0_CLK</text>
</g>
</svg>
